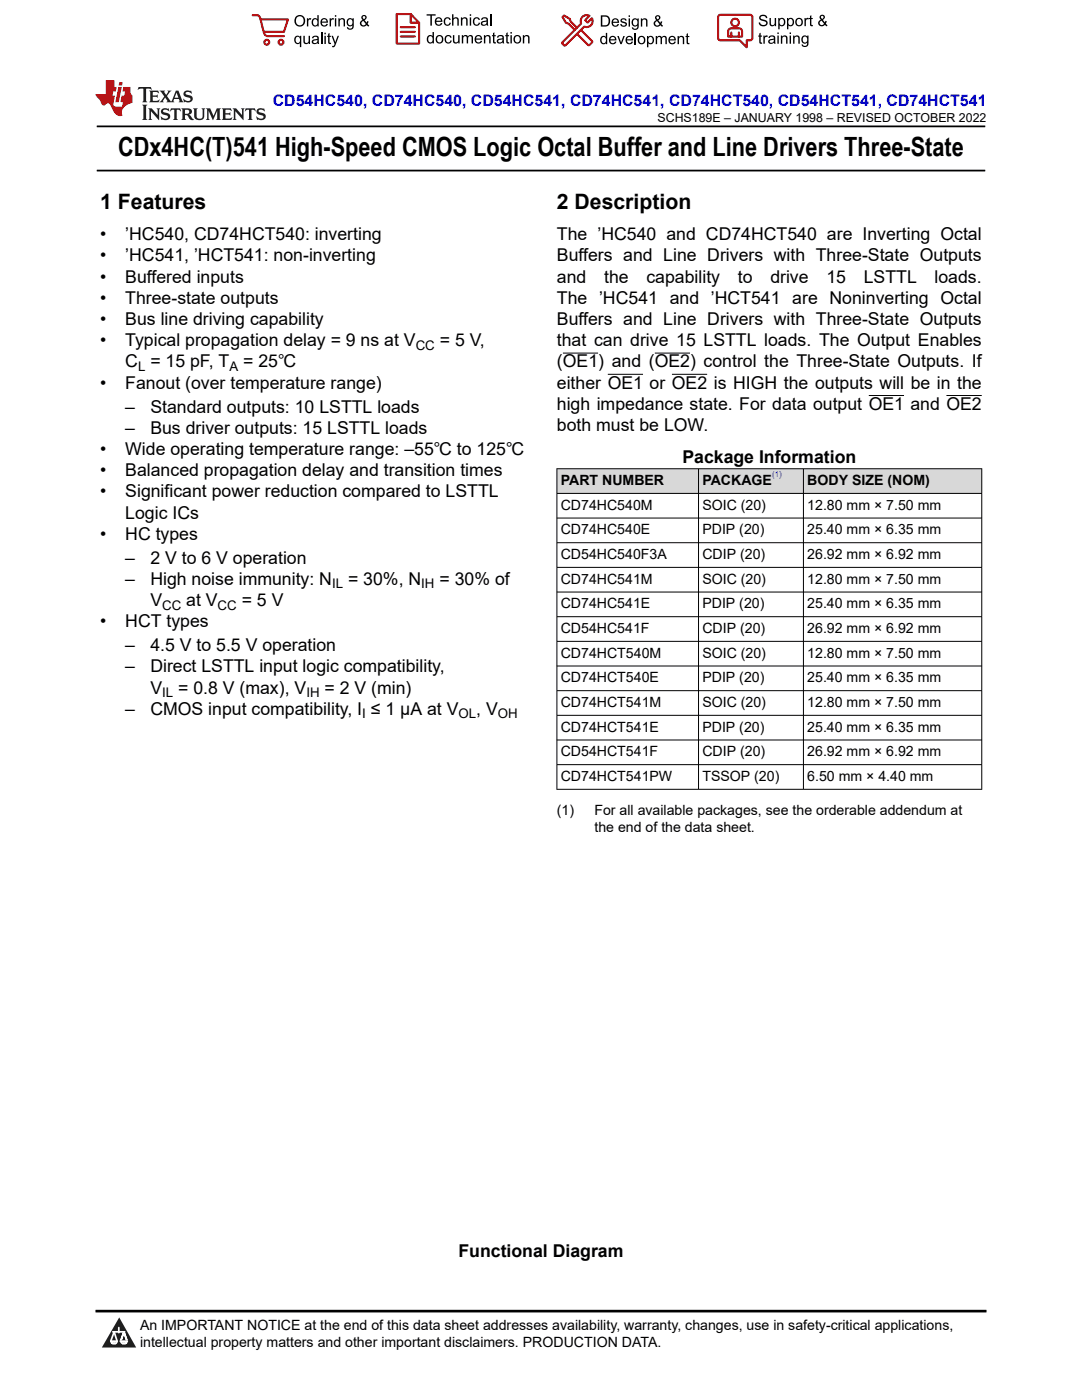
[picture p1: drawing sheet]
<svg xmlns="http://www.w3.org/2000/svg" width="216mm" height="279mm" viewBox="0 0 216 279" stroke-linecap="round" stroke-linejoin="round" font-family="sans-serif">
<path d="M19.3 25.2h177.3M19.3 34h177.3" fill="none" stroke="#000" stroke-width=".35"/>
<path d="M112.3 70.5h7.1M121.3 74.7h7M130.6 70.5h7.1M134.1 74.7h7M173.3 78.9h7.1M188.8 78.9h7.1" fill="none" stroke="#000" stroke-width=".2"/>
<g fill="#d8d8d8">
<path d="M111.1 93.5h84.8v5h-84.8z" fill-rule="evenodd"/>
<path d="M111.2 93.6h28.1v4.8h-28.1z" fill-rule="evenodd"/>
<path d="M139.4 93.6h20.9v4.8h-20.9z" fill-rule="evenodd"/>
<path d="M160.4 93.6h35.4v4.8h-35.4z" fill-rule="evenodd"/>
</g>
<g fill="none" stroke="#000" stroke-width=".2">
<path d="M111.1 93.5h84.9M111.1 98.5h84.9M111.1 93.5v64.1M139.4 93.5v64.1M160.3 93.5v64.1M195.9 93.5v64.1M111.1 103.4h84.9M111.1 108.3h84.9M111.1 113.2h84.9M111.1 118.2h84.9M111.1 123.1h84.9M111.1 128h84.9"/>
<path d="M111.1 132.9h84.9M111.1 137.8h84.9M111.1 142.8h84.9M111.1 147.7h84.9M111.1 152.6h84.9M111.1 157.5h84.9"/>
</g>
<path d="M0 0h215.9v23.8h-215.9z" fill-rule="evenodd" fill="#fff"/>
<path d="M27.7 17.4l-.2 .6 .5-.3h.6v.1v2.2l-.2 .4h1l-.2-.4v-2.2v-.1h.5l.5 .3-.1-.6zM29.8 18.1l.2 .4v1.5l-.2 .4h1.9l.1-.6a1.08 1.08 0 0 1-1.3 .2v-.7h.6l.4 .2v-.6l-.4 .2h-.6v-.6l.2-.1a1 1 0 0 1 1 .2l-.1-.5zM31.8 18.1l1 1.1-1 1.2h.9l-.2-.2 .4-.7 .5 .7-.2 .2h1.6l-.2-.2 .1-.4h1l.1 .4-.1 .2h.9l-.2-.3-.8-2h-.5l-1 2.2-.8-1.1 .9-1.1h-.8l.2 .2-.5 .7-.3-.7 .1-.2zM35.2 18.5l.4 1h-.8zM36.8 18.2a.65 .65 0 0 0-.2 .7 .65 .65 0 0 0 .6 .5l.7 .2 .1 .2a.79 .79 0 0 1-.7 .4 .79 .79 0 0 1-.7-.5l.1 .7 .2-.1a.93 .93 0 0 0 1.1 .1 .93 .93 0 0 0 .4-1 1.46 1.46 0 0 0-1.2-.6l-.1-.3a1.09 1.09 0 0 1 1.2 .2l-.2-.6-.1 .1-.6-.2zM28.4 20.9l.2 .4v2.3l-.2 .3h1l-.2-.3v-2.3l.2-.4zM29.6 21.6l.2 .4v1.6l-.2 .3h.8l-.3-.3v-1.4l1.7 1.8v-2l.2-.4h-.8l.2 .2 .1 1.1-1.2-1.3zM32.3 21.8a.65 .65 0 0 0-.2 .7 .65 .65 0 0 0 .7 .4l.6 .2 .1 .2a.79 .79 0 0 1-.7 .4 .79 .79 0 0 1-.7-.5l.1 .7 .2-.1a.93 .93 0 0 0 1.1 .1 .93 .93 0 0 0 .4-.9 1.46 1.46 0 0 0-1.2-.6l-.1-.4a1.09 1.09 0 0 1 1.2 .2l-.2-.6-.1 .1-.6-.1zM34.1 21.6l-.1 .7a.63 .63 0 0 1 .7-.4l.1 1.7-.3 .3h1l-.2-.3v-1.7a.66 .66 0 0 1 .8 .4l-.1-.7zM36.2 21.6l.2 .4v1.6l-.2 .3h.9l-.2-.2v-.7h.5l.1 .2a.79 .79 0 0 0 1.2 .6l-1-.9a.61 .61 0 0 0 .6-.6 .61 .61 0 0 0-.5-.6zM36.9 21.9h.2a.47 .47 0 0 1 .5 .1 .47 .47 0 0 1 .1 .5l-.2 .2h-.6zM38.5 21.6l.2 .2a2.27 2.27 0 0 0 .4 2 1.04 1.04 0 0 0 1.7-.7v-1.3l.2-.2h-.8l.2 .4v1.1a.6 .6 0 0 1-.6 .6 .6 .6 0 0 1-.6-.6v-1.1l.3-.4zM41.1 21.6l.2 .4v1.6l-.2 .3h.7l-.2-.3v-1.5l.9 1.9 .8-1.9v1.5l-.2 .3h1l-.3-.3v-1.6l.3-.4h-.8l-.7 1.5-.7-1.5zM44.3 21.6l.2 .4v1.6l-.2 .3h1.9l.1-.5a1.09 1.09 0 0 1-1.3 .1v-.6h.6l.4 .1v-.6l-.4 .2h-.6v-.6l.2-.1a1.01 1.01 0 0 1 1 .3l-.1-.6zM46.4 21.6l.3 .4v1.6l-.3 .3h.8l-.2-.3v-1.4l1.6 1.8v-2l.2-.4h-.7l.2 .2v1.1l-1.2-1.3zM49 21.6l-.1 .7a.63 .63 0 0 1 .8-.4v1.7l-.3 .3h1l-.2-.3v-1.7a.66 .66 0 0 1 .8 .4l-.1-.7zM51.4 21.8a.65 .65 0 0 0-.2 .7 .65 .65 0 0 0 .6 .4l.6 .2 .2 .2a.79 .79 0 0 1-.8 .4 .79 .79 0 0 1-.6-.5l.1 .7 .2-.1a.93 .93 0 0 0 1 .1 .93 .93 0 0 0 .5-.9 1.46 1.46 0 0 0-1.3-.6l-.1-.4a1.09 1.09 0 0 1 1.3 .2l-.2-.6-.2 .1-.5-.1z" fill="#231f20"/>
<path d="M21.1 16v2.8h-2.1l.1 .3 .9 1a.95 .95 0 0 0 .9 .9 .59 .59 0 0 1 .6-.4 .59 .59 0 0 1 .5 .4l.4 .8a1.59 1.59 0 0 0 2.1 1.3 1.61 1.61 0 0 1 1-2.2l1-.4-.1-1.5a1.59 1.59 0 0 1-.4-1.6h-1.4l-.2 .9h.5l-.1 .8h-.5l-.2 1v.2l.4 .1-.2 .9h-.6a.73 .73 0 0 1-1.1-.7l.3-1.5h-.5l.2-.8h.5l.2-.9h-.5v-1.4zM23.6 17.4l-.6 3h.7l.6-3zM23.8 16.4l-.1 .7h.7l.1-.7z" fill="#ed1c24"/>
<g fill="#000">
<path d="M58.7 4.2a1.15 1.15 0 0 1 2.3 0 1.15 1.15 0 0 1-2.3 0zM59.3 3.5a.89 .89 0 0 0-.2 1.1 .89 .89 0 0 0 1.1 .4 .88 .88 0 0 0 .3-1.3 .88 .88 0 0 0-1.2-.2z" fill-rule="evenodd"/>
<path d="M58.9 7.3l.5-.2 .5 .3v-.3h.2v2.3h-.3v-.8a.74 .74 0 0 1-.9 0 .74 .74 0 0 1-.2-1zM59.1 7.5a.57 .57 0 0 0-.1 .7 .57 .57 0 0 0 .7 .2 .57 .57 0 0 0 .2-.7 .57 .57 0 0 0-.8-.2z" fill-rule="evenodd"/>
<path d="M61.2 3.6h.3v.3l.2-.2 .3-.1 .1 .1-.1 .3a.36 .36 0 0 0-.4 0 .36 .36 0 0 0-.1 .4v.9h-.3z" fill-rule="evenodd"/>
<path d="M60.5 7.1h.3v.9a.41 .41 0 0 0 .4 .6 .41 .41 0 0 0 .4-.6v-.9h.3v1.7h-.3v-.3a.58 .58 0 0 1-.7 .3 .58 .58 0 0 1-.4-.6z" fill-rule="evenodd"/>
<path d="M62.4 3.8l.5-.2 .4 .2v-.8h.3v2.3h-.3v-.2a.75 .75 0 0 1-1-.1 .75 .75 0 0 1 0-1zM62.6 4a.57 .57 0 0 0-.1 .7 .57 .57 0 0 0 .7 .2 .57 .57 0 0 0 .1-.7 .57 .57 0 0 0-.7-.2z" fill-rule="evenodd"/>
<path d="M62.4 7.3a.74 .74 0 0 1 .9-.1 .74 .74 0 0 1 .3 .9l.1 .7h-.3v-.2a.57 .57 0 0 1-.9 .2 .57 .57 0 0 1-.1-.8l.9-.3a.41 .41 0 0 0-.3-.4 .41 .41 0 0 0-.5 .4l-.3-.1zM62.6 8.2a.35 .35 0 0 0 .1 .5 .35 .35 0 0 0 .5-.3l.1-.4z" fill-rule="evenodd"/>
<path d="M64.7 6.5h.3v.3h-.3zM64.7 7.1h.3v1.7h-.3z" fill-rule="evenodd"/>
<path d="M64.2 3.8a.76 .76 0 0 1 .9-.1 .76 .76 0 0 1 .3 .8h-1.2a.47 .47 0 0 0 .4 .6 .47 .47 0 0 0 .5-.4l.3 .1a.82 .82 0 0 1-1.2 .3 .82 .82 0 0 1 0-1.3zM64.4 4l-.2 .3h.9l-.2-.4z" fill-rule="evenodd"/>
<path d="M65.8 3.6h.2v.3l.2-.2 .3-.1 .2 .1-.1 .3a.36 .36 0 0 0-.5 0 .36 .36 0 0 0 0 .4v.9h-.3z" fill-rule="evenodd"/>
<path d="M65.5 6.7l.3-.1v.5h.2v.3h-.2v.9v.2h.2l.1 .3a.41 .41 0 0 1-.5-.1 .41 .41 0 0 1-.1-.4v-.9h-.2v-.3h.2z" fill-rule="evenodd"/>
<path d="M66.1 7.1h.3l.5 1.4 .5-1.4h.2l-.6 1.7a.57 .57 0 0 1-.7 .6v-.3a.37 .37 0 0 0 .5-.3z" fill-rule="evenodd"/>
<path d="M66.8 3h.3v.3h-.3zM66.8 3.6h.3v1.7h-.3z" fill-rule="evenodd"/>
<path d="M67.5 3.6h.3v.3a.58 .58 0 0 1 .7-.3 .58 .58 0 0 1 .3 .7v1h-.2v-1a.4 .4 0 0 0-.5-.5 .4 .4 0 0 0-.3 .6v.9h-.3z" fill-rule="evenodd"/>
<path d="M69.3 3.8l.6-.2 .4 .2v-.2h.3v1.5a.71 .71 0 0 1-.5 .8 .71 .71 0 0 1-.9-.5h.3a.46 .46 0 0 0 .6 .3 .46 .46 0 0 0 .2-.6 .78 .78 0 0 1-1.1-.2 .78 .78 0 0 1 .1-1.1zM69.6 4a.53 .53 0 0 0-.1 .8 .53 .53 0 0 0 .8 0 .54 .54 0 0 0 0-.7 .54 .54 0 0 0-.7-.1z" fill-rule="evenodd"/>
<path d="M72.2 3.1a.53 .53 0 0 1 .9 .1 .53 .53 0 0 1-.4 .8l.5 .5 .1-.3 .2 .1-.2 .5 .4 .3-.2 .2-.3-.3a.71 .71 0 0 1-1.2 .1 .71 .71 0 0 1 .3-1.1l-.2-.5zM72.3 3.5a.3 .3 0 0 0 .6 0 .3 .3 0 0 0-.6 0zM72.3 4.3a.45 .45 0 0 0 0 .7 .45 .45 0 0 0 .7-.2l-.5-.6z" fill-rule="evenodd"/>
<path d="M85.1 2.8h1.8v.3h-.7v2h-.3v-2h-.8z" fill-rule="evenodd"/>
<path d="M85.3 7.2l.6-.2 .4 .2v-.8h.3v2.3h-.3v-.2a.76 .76 0 0 1-1-.1 .76 .76 0 0 1-.1-1zM85.6 7.4a.58 .58 0 0 0-.1 .7 .58 .58 0 0 0 .7 .2 .58 .58 0 0 0 .1-.7 .58 .58 0 0 0-.7-.2z" fill-rule="evenodd"/>
<path d="M87.2 7.2a.81 .81 0 0 1 1.1 .1 .81 .81 0 0 1-.1 1.2 .81 .81 0 0 1-1.2-.2v-.7zM87.3 7.4a.57 .57 0 0 0 0 .8 .57 .57 0 0 0 .8 0 .57 .57 0 0 0 0-.7 .57 .57 0 0 0-.8-.1z" fill-rule="evenodd"/>
<path d="M87 3.7a.77 .77 0 0 1 .9-.2 .77 .77 0 0 1 .4 .9h-1.3a.48 .48 0 0 0 .4 .5 .48 .48 0 0 0 .6-.3h.3a.83 .83 0 0 1-1.3 .4 .83 .83 0 0 1 0-1.3zM87.2 3.8l-.1 .3h.9l-.3-.4z" fill-rule="evenodd"/>
<path d="M88.7 3.7a.7 .7 0 0 1 1.2 .3h-.2a.45 .45 0 0 0-.6-.3 .45 .45 0 0 0-.3 .6 .45 .45 0 0 0 .3 .6 .45 .45 0 0 0 .6-.4l.3 .1a.76 .76 0 0 1-1.1 .5 .76 .76 0 0 1-.3-1.1z" fill-rule="evenodd"/>
<path d="M88.9 7.2a.7 .7 0 0 1 1.2 .3h-.3a.45 .45 0 0 0-.5-.3 .45 .45 0 0 0-.3 .6 .45 .45 0 0 0 .3 .6 .45 .45 0 0 0 .6-.3h.2a.76 .76 0 0 1-1 .5 .76 .76 0 0 1-.3-1.1z" fill-rule="evenodd"/>
<path d="M90.2 2.8h.3v.9a.59 .59 0 0 1 .7-.2 .59 .59 0 0 1 .3 .6v1h-.2v-1a.4 .4 0 0 0-.5-.4 .4 .4 0 0 0-.3 .5v.9h-.3z" fill-rule="evenodd"/>
<path d="M90.4 7h.3v.9a.41 .41 0 0 0 .4 .6 .41 .41 0 0 0 .3-.6v-.9h.3v1.7h-.2v-.3a.58 .58 0 0 1-.7 .3 .58 .58 0 0 1-.4-.7z" fill-rule="evenodd"/>
<path d="M92 3.5h.2v.2a.59 .59 0 0 1 .7-.3 .59 .59 0 0 1 .4 .7v1h-.3v-1a.41 .41 0 0 0-.4-.4 .41 .41 0 0 0-.4 .5v.9h-.2z" fill-rule="evenodd"/>
<path d="M92.1 7h.3v.3a.56 .56 0 0 1 1 0 .54 .54 0 0 1 .6-.3 .54 .54 0 0 1 .4 .5v1.2h-.3v-1.1a.34 .34 0 0 0-.3-.4 .34 .34 0 0 0-.4 .3v1.2h-.3v-1.1a.38 .38 0 0 0-.5-.3 .38 .38 0 0 0-.2 .5v.9h-.3z" fill-rule="evenodd"/>
<path d="M93.7 2.8h.3v.4h-.3zM93.7 3.5h.3v1.6h-.3z" fill-rule="evenodd"/>
<path d="M94.6 3.7a.7 .7 0 0 1 1.2 .3h-.3a.45 .45 0 0 0-.6-.3 .45 .45 0 0 0-.3 .6 .45 .45 0 0 0 .4 .6 .45 .45 0 0 0 .5-.4l.3 .1a.76 .76 0 0 1-1 .5 .76 .76 0 0 1-.4-1.1z" fill-rule="evenodd"/>
<path d="M94.9 7.2a.77 .77 0 0 1 .9-.1 .77 .77 0 0 1 .4 .8h-1.2a.48 .48 0 0 0 .3 .6 .48 .48 0 0 0 .6-.4l.3 .1a.83 .83 0 0 1-1.3 .3 .83 .83 0 0 1 0-1.3zM95.1 7.3l-.1 .4h.9l-.2-.4z" fill-rule="evenodd"/>
<path d="M96.6 7h.2v.3a.59 .59 0 0 1 .7-.3 .59 .59 0 0 1 .4 .7v1h-.3v-1a.41 .41 0 0 0-.4-.5 .41 .41 0 0 0-.4 .6v.9h-.2z" fill-rule="evenodd"/>
<path d="M96.1 3.7a.74 .74 0 0 1 1-.2 .74 .74 0 0 1 .3 .9v.7h-.2l-.1-.2a.59 .59 0 0 1-.8 .3 .59 .59 0 0 1-.2-.8l1-.3a.42 .42 0 0 0-.4-.5 .42 .42 0 0 0-.4 .4l-.3-.1zM96.3 4.5a.36 .36 0 0 0 .2 .5 .36 .36 0 0 0 .5-.2l.1-.5z" fill-rule="evenodd"/>
<path d="M98.4 6.6l.3-.2v.6h.2v.2h-.2v1v.2h.2l.1 .3a.41 .41 0 0 1-.5-.1 .41 .41 0 0 1-.1-.4v-1h-.2v-.2h.2z" fill-rule="evenodd"/>
<path d="M99.3 7.2a.74 .74 0 0 1 1-.2 .74 .74 0 0 1 .2 1l.1 .7h-.3v-.2a.59 .59 0 0 1-.8 .2 .59 .59 0 0 1-.3-.8l1.1-.3a.42 .42 0 0 0-.4-.4 .42 .42 0 0 0-.5 .3h-.2zM99.5 8a.36 .36 0 0 0 .2 .5 .36 .36 0 0 0 .4-.2l.2-.5z" fill-rule="evenodd"/>
<path d="M101 6.6l.3-.2v.6h.3v.2h-.3v1l.1 .2h.2v.3a.41 .41 0 0 1-.4-.1 .41 .41 0 0 1-.2-.4v-1h-.2v-.2h.2z" fill-rule="evenodd"/>
<path d="M101.9 6.4h.2v.3h-.2zM101.9 7h.2v1.7h-.2z" fill-rule="evenodd"/>
<path d="M102.7 7.2a.81 .81 0 0 1 1.1 .1 .81 .81 0 0 1-.1 1.2 .81 .81 0 0 1-1.2-.2v-.7zM102.9 7.4a.57 .57 0 0 0-.1 .8 .57 .57 0 0 0 .9 0 .57 .57 0 0 0-.1-.7 .57 .57 0 0 0-.7-.1z" fill-rule="evenodd"/>
<path d="M104.3 7h.3v.3a.59 .59 0 0 1 .7-.3 .59 .59 0 0 1 .4 .7v1h-.3v-1a.41 .41 0 0 0-.5-.5 .41 .41 0 0 0-.3 .6v.9h-.3z" fill-rule="evenodd"/>
<path d="M119.9 3.1h.8a1.12 1.12 0 0 1 1 1.1 1.12 1.12 0 0 1-1 1.1h-.8zM120.2 3.3v1.7h.5a.86 .86 0 0 0 .8-.8 .86 .86 0 0 0-.8-.9z" fill-rule="evenodd"/>
<path d="M119.9 7.4l.5-.3 .5 .3v-.8h.3v2.2h-.3v-.2a.75 .75 0 0 1-1 0 .75 .75 0 0 1-.1-1zM120.2 7.5a.57 .57 0 0 0-.2 .8 .57 .57 0 0 0 .8 .2 .57 .57 0 0 0 .1-.8 .57 .57 0 0 0-.7-.2z" fill-rule="evenodd"/>
<path d="M121.7 7.4a.76 .76 0 0 1 .9-.2 .76 .76 0 0 1 .4 .9h-1.2a.47 .47 0 0 0 .3 .5 .47 .47 0 0 0 .6-.3h.3a.82 .82 0 0 1-1.3 .4 .82 .82 0 0 1 0-1.3zM121.9 7.5l-.1 .3h.9l-.2-.4z" fill-rule="evenodd"/>
<path d="M122.2 3.9a.76 .76 0 0 1 .9-.2 .76 .76 0 0 1 .4 .9h-1.2a.47 .47 0 0 0 .4 .5 .47 .47 0 0 0 .5-.3h.3a.82 .82 0 0 1-1.2 .4 .82 .82 0 0 1-.1-1.3zM122.5 4l-.2 .3h.9l-.2-.4z" fill-rule="evenodd"/>
<path d="M123.9 3.8a.71 .71 0 0 1 1.1 .3h-.2a.32 .32 0 0 0-.4-.3 .32 .32 0 0 0-.3 .4h.1a.75 .75 0 0 1 .9 .8 .72 .72 0 0 1-.7 .3 .72 .72 0 0 1-.6-.5h.2a.36 .36 0 0 0 .4 .4 .36 .36 0 0 0 .3-.5 .8 .8 0 0 1-.9-.7z" fill-rule="evenodd"/>
<path d="M123.2 7.2h.3l.4 1.3 .5-1.3h.3l-.6 1.6h-.3z" fill-rule="evenodd"/>
<path d="M125.4 3.1h.3v.3h-.3zM125.4 3.7h.3v1.6h-.3z" fill-rule="evenodd"/>
<path d="M125 7.4a.76 .76 0 0 1 .9-.2 .76 .76 0 0 1 .4 .9h-1.2a.47 .47 0 0 0 .4 .5 .47 .47 0 0 0 .5-.3h.3a.82 .82 0 0 1-1.2 .4 .82 .82 0 0 1-.1-1.3zM125.3 7.5l-.2 .3h.9l-.2-.4z" fill-rule="evenodd"/>
<path d="M126.2 3.9l.5-.3 .5 .3v-.2h.3v1.4a.71 .71 0 0 1-.6 .8 .71 .71 0 0 1-.8-.5l.2 .1a.46 .46 0 0 0 .7 .2 .46 .46 0 0 0 .2-.6 .78 .78 0 0 1-1.1-.1 .78 .78 0 0 1 .1-1.1zM126.4 4a.53 .53 0 0 0 0 .8 .53 .53 0 0 0 .7 0 .54 .54 0 0 0 0-.7 .54 .54 0 0 0-.7-.1z" fill-rule="evenodd"/>
<path d="M127.5 7.3a.8 .8 0 0 1 1.1 .2 .8 .8 0 0 1-.1 1.1 .8 .8 0 0 1-1.2-.1v-.8zM127.7 7.5a.56 .56 0 0 0-.1 .9 .56 .56 0 0 0 .8-.1 .56 .56 0 0 0 0-.7 .56 .56 0 0 0-.7-.1z" fill-rule="evenodd"/>
<path d="M127.9 3.7h.2v.2a.58 .58 0 0 1 .7-.2 .58 .58 0 0 1 .4 .6v1h-.3v-1a.4 .4 0 0 0-.4-.4 .4 .4 0 0 0-.3 .5v.9h-.3z" fill-rule="evenodd"/>
<path d="M129.1 7.2h.2v.2a.72 .72 0 0 1 1-.1 .72 .72 0 0 1 .2 1 .64 .64 0 0 1-.5 .5 .64 .64 0 0 1-.6-.2v.8h-.3zM129.5 7.5a.56 .56 0 0 0-.1 .8 .56 .56 0 0 0 .7 .2 .56 .56 0 0 0 .1-.8 .56 .56 0 0 0-.7-.2z" fill-rule="evenodd"/>
<path d="M130.8 7.2h.3v.2a.55 .55 0 0 1 .9 0 .53 .53 0 0 1 .7-.3 .53 .53 0 0 1 .4 .6v1.1h-.3v-1a.34 .34 0 0 0-.3-.4 .34 .34 0 0 0-.4 .3v1.1h-.3v-1a.37 .37 0 0 0-.5-.4 .37 .37 0 0 0-.2 .6v.8h-.3z" fill-rule="evenodd"/>
<path d="M130.9 3.2a.53 .53 0 0 1 .8 .1 .53 .53 0 0 1-.3 .8l.4 .5 .1-.4 .3 .1-.2 .5 .3 .3-.2 .3-.3-.4a.71 .71 0 0 1-1.2 .1 .71 .71 0 0 1 .4-1.1l-.3-.5zM130.9 3.6a.3 .3 0 0 0 .6 0 .3 .3 0 0 0-.6 0zM130.9 4.3a.45 .45 0 0 0 0 .7 .45 .45 0 0 0 .7-.2l-.5-.6z" fill-rule="evenodd"/>
<path d="M133.6 7.4a.76 .76 0 0 1 .9-.2 .76 .76 0 0 1 .4 .9h-1.3a.47 .47 0 0 0 .4 .5 .47 .47 0 0 0 .6-.3h.3a.82 .82 0 0 1-1.3 .4 .82 .82 0 0 1 0-1.3zM133.8 7.5l-.1 .3h.9l-.3-.4z" fill-rule="evenodd"/>
<path d="M135.2 7.2h.3v.2a.58 .58 0 0 1 .7-.2 .58 .58 0 0 1 .3 .6v1h-.3v-1a.4 .4 0 0 0-.4-.4 .4 .4 0 0 0-.3 .5v.9h-.3z" fill-rule="evenodd"/>
<path d="M137 6.8l.3-.2v.6h.2v.2h-.2v1v.2h.2l.1 .2a.41 .41 0 0 1-.5 0 .41 .41 0 0 1-.1-.5v-.9h-.2v-.2h.2z" fill-rule="evenodd"/>
<path d="M151.7 3.1a.88 .88 0 0 1 1.4 .5h-.3a.49 .49 0 0 0-.5-.5 .49 .49 0 0 0-.4 .6v.1a1.06 1.06 0 0 1 1.3 1 .95 .95 0 0 1-1 .4 .95 .95 0 0 1-.8-.7h.3a.58 .58 0 0 0 .6 .5 .58 .58 0 0 0 .5-.6l-.2-.1a.95 .95 0 0 1-1.1-.9z" fill-rule="evenodd"/>
<path d="M151.5 6.7l.3-.2v.6h.3v.2h-.3v1v.2h.3v.2a.41 .41 0 0 1-.5 0 .41 .41 0 0 1-.1-.5v-.9h-.2v-.2h.2z" fill-rule="evenodd"/>
<path d="M152.3 7.1h.3v.2l.1-.2h.4h.1l-.1 .3a.36 .36 0 0 0-.4 0 .36 .36 0 0 0-.1 .5v.8h-.3z" fill-rule="evenodd"/>
<path d="M153.4 7.3a.74 .74 0 0 1 1-.2 .74 .74 0 0 1 .3 .9l.1 .7h-.3l-.1-.2a.57 .57 0 0 1-.8 .3 .57 .57 0 0 1-.1-.9l.9-.2a.41 .41 0 0 0-.4-.4 .41 .41 0 0 0-.4 .3h-.3zM153.7 8.1a.35 .35 0 0 0 .1 .5 .35 .35 0 0 0 .5-.2l.1-.5z" fill-rule="evenodd"/>
<path d="M153.5 3.6h.3v.9a.41 .41 0 0 0 .4 .5 .41 .41 0 0 0 .4-.5v-.9h.3v1.6h-.3v-.2a.58 .58 0 0 1-.7 .2 .58 .58 0 0 1-.4-.6z" fill-rule="evenodd"/>
<path d="M155.1 6.5h.3v.3h-.3zM155.1 7.1h.3v1.6h-.3z" fill-rule="evenodd"/>
<path d="M155.3 3.6h.2v.2a.72 .72 0 0 1 1-.1 .72 .72 0 0 1 .2 1 .64 .64 0 0 1-.5 .5 .64 .64 0 0 1-.6-.2v.8h-.3zM155.7 3.9a.56 .56 0 0 0-.2 .8 .56 .56 0 0 0 .8 .2 .56 .56 0 0 0 .1-.8 .56 .56 0 0 0-.7-.2z" fill-rule="evenodd"/>
<path d="M155.8 7.1h.3v.2a.58 .58 0 0 1 .7-.2 .58 .58 0 0 1 .3 .6v1h-.2v-1a.4 .4 0 0 0-.5-.4 .4 .4 0 0 0-.3 .5v.9h-.3z" fill-rule="evenodd"/>
<path d="M157 3.6h.3v.2a.72 .72 0 0 1 1-.1 .72 .72 0 0 1 .1 1 .64 .64 0 0 1-.4 .5 .64 .64 0 0 1-.7-.2v.8h-.3zM157.4 3.9a.56 .56 0 0 0-.1 .8 .56 .56 0 0 0 .7 .2 .56 .56 0 0 0 .2-.8 .56 .56 0 0 0-.8-.2z" fill-rule="evenodd"/>
<path d="M157.6 6.5h.2v.3h-.2zM157.6 7.1h.2v1.6h-.2z" fill-rule="evenodd"/>
<path d="M158.3 7.1h.2v.2a.58 .58 0 0 1 .7-.2 .58 .58 0 0 1 .4 .6v1h-.3v-1a.4 .4 0 0 0-.4-.4 .4 .4 0 0 0-.4 .5v.9h-.2z" fill-rule="evenodd"/>
<path d="M158.9 3.7a.8 .8 0 0 1 1.2 .2 .8 .8 0 0 1-.2 1.1 .8 .8 0 0 1-1.1-.1l-.1-.8zM159.1 3.9a.56 .56 0 0 0-.1 .9 .56 .56 0 0 0 .9 0 .56 .56 0 0 0-.1-.8 .56 .56 0 0 0-.7-.1z" fill-rule="evenodd"/>
<path d="M160.1 7.3l.5-.2 .5 .2v-.2h.2v1.4a.71 .71 0 0 1-.5 .9 .71 .71 0 0 1-.8-.5h.2a.46 .46 0 0 0 .6 .2 .46 .46 0 0 0 .2-.6 .78 .78 0 0 1-1-.1 .78 .78 0 0 1 .1-1.1zM160.3 7.4a.53 .53 0 0 0-.1 .8 .53 .53 0 0 0 .8 0 .54 .54 0 0 0 0-.7 .54 .54 0 0 0-.7-.1z" fill-rule="evenodd"/>
<path d="M160.5 3.6h.3v.2l.1-.2h.4h.1l-.1 .3a.36 .36 0 0 0-.4 0 .36 .36 0 0 0-.1 .5v.8h-.3z" fill-rule="evenodd"/>
<path d="M161.6 3.2l.3-.2v.6h.3v.2h-.3v1l.1 .2h.2v.2a.41 .41 0 0 1-.4 0 .41 .41 0 0 1-.2-.5v-.9h-.2v-.2h.2z" fill-rule="evenodd"/>
<path d="M163.7 3.1a.53 .53 0 0 1 .8 .1 .53 .53 0 0 1-.3 .8l.4 .5 .1-.3h.3l-.2 .5 .3 .3-.2 .3-.3-.3a.71 .71 0 0 1-1.2 .1 .71 .71 0 0 1 .4-1.2l-.3-.5zM163.8 3.5a.3 .3 0 0 0 .6 0 .3 .3 0 0 0-.6 0zM163.7 4.2a.45 .45 0 0 0 0 .8 .45 .45 0 0 0 .7-.3l-.5-.6z" fill-rule="evenodd"/>
</g>
<path d="M64.2 6.5v2.3M97.9 2.8v2.3M126.8 6.6v2.2" fill="none" stroke="#000" stroke-width=".28"/>
<g fill="none" stroke="#de0000" stroke-width=".42">
<path d="M50.4 3l1.1 .1a1.4 1.4 0 0 1 .6 1.2l.6 2.5a.95 .95 0 0 0 1.2 .4h2.8M52 3.9h5.5l-.8 2.4h-4M79.1 2.8h2.8v1.7h1.7v4.2h-4.5zM80 6.4h2.8M80 5.4h2.8M80 7.3h2.8M82 2.8l1.6 1.7M115.1 5.5l-1.2-1.2-.2-.5-1.2-.7-.3 .3 .7 1.1 .5 .2 1.3 1.3M115.9 6l2.2 2.2v.3l-.5 .5h-.3l-2.2-2.2zM115.9 6l.7-.7a1.19 1.19 0 0 0 1.3-.3 1.19 1.19 0 0 0 .2-1.4l-.8 .9-.5-.5 .8-.8a1.19 1.19 0 0 0-1.3 .1 1.19 1.19 0 0 0-.3 1.4l-3.8 3.7v.3l.3 .3h.3l2.3-2.2M143.3 3.2l.5-.2h5.9l.4 .2v4.4l-.2 .4-.9 .1v1.3l-1.4-1.3h-3.8l-.5-.3zM145.5 5.8l.4-.1h1.6a.61 .61 0 0 1 .6 .6v1h-2.8v-1z"/>
<path d="M145.9 6.5v.8M147.4 6.5v.8"/>
<circle cx="53.2" cy="8.4" r=".49"/>
<circle cx="56.1" cy="8.4" r=".49"/>
<circle cx="146.7" cy="4.5" r=".75"/>
</g>
<path d="M0 261.4h215.9v18h-215.9z" fill-rule="evenodd" fill="#fff"/>
<path d="M23.8 262.9l3.4 6h-6.9z" fill="#231f20"/>
<path d="M22.1 267.7h1.3l-.4 .5h-.3a.55 .55 0 0 1-.6-.5z" fill-rule="evenodd" fill="#fff"/>
<path d="M22.1 267.7h1.3l-.4 .5h-.3a.55 .55 0 0 1-.6-.5z" fill="none" stroke="#231f20" stroke-width=".34"/>
<path d="M22.1 267.7h1.3l-.4 .5h-.5zM22.6 265.8h.1M22.6 265.8h2.3zM23.7 265.9h.1M23.7 264.9v1zM24 267.7h.1" fill="none" stroke="#fff" stroke-width=".34"/>
<path d="M24.7 265.8l-.7 1.9z" fill="#fff"/>
<path d="M24.7 265.8l-.7 1.9z" fill="none" stroke="#fff" stroke-width=".34"/>
<path d="M24.7 265.8l.7 1.9z" fill="#fff"/>
<path d="M24.7 265.8l.7 1.9zM25.3 267.7h.1" fill="none" stroke="#fff" stroke-width=".34"/>
<path d="M22.8 265.8l-.7 1.9z" fill="#fff"/>
<path d="M22.8 265.8l-.7 1.9z" fill="none" stroke="#fff" stroke-width=".34"/>
<path d="M22.8 265.8l.6 1.9z" fill="#fff"/>
<path d="M22.8 265.8l.6 1.9z" fill="none" stroke="#fff" stroke-width=".34"/>
<path d="M24.1 267.7h1.3a.65 .65 0 0 1-.6 .5 .65 .65 0 0 1-.7-.5z" fill-rule="evenodd" fill="#fff"/>
<path d="M24.1 267.7h1.3a.65 .65 0 0 1-.6 .5 .65 .65 0 0 1-.7-.5z" fill="none" stroke="#231f20" stroke-width=".34"/>
<path d="M24 267.7h.1M24.1 267.7h1.3l-.4 .5h-.5z" fill="none" stroke="#fff" stroke-width=".34"/>
<path d="M19 261.7h177.8" fill="none" stroke="#000" stroke-width=".53"/>
<text font-size="5.3" x="23.6" y="31.2">CDx4HC(T)541 High-Speed CMOS Logic Octal Buffer and Line Drivers Three-State</text>
<g font-size="4.2">
<text x="20" y="41.8">1 Features</text>
<text x="111.1" y="41.8">2 Description</text>
</g>
<g font-size="3.5">
<text x="20" y="47.9">•</text>
<text x="25" y="47.9">’HC540, CD74HCT540: inverting</text>
<text x="111.1" y="47.9">The ’HC540 and CD74HCT540 are Inverting Octal</text>
<text x="20" y="52.2">•</text>
<text x="25" y="52.2">’HC541, ’HCT541: non-inverting</text>
<text x="111.1" y="52.2">Buffers and Line Drivers with Three-State Outputs</text>
<text x="20" y="56.4">•</text>
<text x="25" y="56.4">Buffered inputs</text>
<text x="111.1" y="56.4">and</text>
<text x="120.5" y="56.4">the</text>
<text x="129" y="56.4">capability</text>
<text x="147.2" y="56.4">to</text>
<text x="153.7" y="56.4">drive</text>
<text x="164.9" y="56.4">15</text>
<text x="172.4" y="56.4">LSTTL</text>
<text x="186.5" y="56.4">loads.</text>
<text x="20" y="60.6">•</text>
<text x="20" y="64.9">•</text>
<text x="25" y="60.6">Three-state outputs</text>
<text x="25" y="64.9">Bus line driving capability</text>
<text x="111.1" y="60.6">The ’HC541 and ’HCT541 are Noninverting Octal</text>
<text x="111.1" y="64.9">Buffers and Line Drivers with Three-State Outputs</text>
<text x="20" y="69.1">•</text>
<text x="25" y="69.1">Typical propagation delay = 9 ns at V</text>
<text x="87.8" y="69.1">= 5 V,</text>
<text x="111.1" y="69.1">that can drive 15 LSTTL loads. The Output Enables</text>
<text x="20" y="77.6">•</text>
<text x="25" y="73.3">C = 15 pF, T</text>
<text x="25" y="77.6">Fanout (over temperature range)</text>
<text x="48.5" y="73.3">= 25℃</text>
<text x="111.1" y="77.6">either OE1 or OE2 is HIGH the outputs will be in the</text>
<text x="111.1" y="73.3">(OE1) and (OE2) control the Three-State Outputs. If</text>
<text x="25" y="82.3">–</text>
<text x="30" y="82.3">Standard outputs: 10 LSTTL loads</text>
<text x="111.1" y="81.8">high impedance state. For data output OE1 and OE2</text>
<text x="25" y="86.6">–</text>
<text x="30" y="86.6">Bus driver outputs: 15 LSTTL loads</text>
<text x="111.1" y="86">both must be LOW.</text>
<text x="20" y="90.8">•</text>
<text x="20" y="95">•</text>
<text x="25" y="90.8">Wide operating temperature range: –55℃ to 125℃</text>
<text x="25" y="95">Balanced propagation delay and transition times</text>
<text x="136.2" y="92.4">Package Information</text>
<text x="20" y="99.3">•</text>
<text x="25" y="99.3">Significant power reduction compared to LSTTL</text>
<text x="20" y="107.7">•</text>
<text x="25" y="103.5">Logic ICs</text>
<text x="25" y="107.7">HC types</text>
<text x="25" y="112.5">–</text>
<text x="30" y="112.5">2 V to 6 V operation</text>
<text x="25" y="116.7">–</text>
<text x="30" y="116.7">High noise immunity: N</text>
<text x="69.5" y="116.7">= 30%, N</text>
<text x="87.7" y="116.7">= 30% of</text>
<text x="20" y="125.2">•</text>
<text x="25" y="125.2">HCT types</text>
<text x="30" y="121">V</text>
<text x="37.2" y="121">at V</text>
<text x="48.2" y="121">= 5 V</text>
<text x="25" y="130">–</text>
<text x="30" y="130">4.5 V to 5.5 V operation</text>
<text x="25" y="134.2">–</text>
<text x="30" y="134.2">Direct LSTTL input logic compatibility,</text>
<text x="25" y="142.7">–</text>
<text x="30" y="142.7">CMOS input compatibility, I ≤ 1 μA at V</text>
<text x="30" y="138.4">V</text>
<text x="35.5" y="138.4">= 0.8 V (max), V</text>
<text x="64.8" y="138.4">= 2 V (min)</text>
<text x="95" y="142.7">, V</text>
<text x="91.5" y="250.9">Functional Diagram</text>
</g>
<text font-size="3.2" fill="#00f" x="54.4" y="21.1">CD54HC540, CD74HC540, CD54HC541, CD74HC541, CD74HCT540, CD54HCT541, CD74HCT541</text>
<g font-size="2.8">
<text x="111.9" y="96.8">PART NUMBER</text>
<text x="111.9" y="101.7">CD74HC540M</text>
<text x="140.2" y="96.8">PACKAGE</text>
<text x="140.2" y="101.7">SOIC (20)</text>
<text x="161.1" y="96.8">BODY SIZE (NOM)</text>
<text x="161.1" y="101.7">12.80 mm × 7.50 mm</text>
<text x="111.9" y="106.7">CD74HC540E</text>
<text x="140.2" y="106.7">PDIP (20)</text>
<text x="161.1" y="106.7">25.40 mm × 6.35 mm</text>
<text x="111.9" y="111.6">CD54HC540F3A</text>
<text x="140.2" y="111.6">CDIP (20)</text>
<text x="161.1" y="111.6">26.92 mm × 6.92 mm</text>
<text x="111.9" y="116.5">CD74HC541M</text>
<text x="140.2" y="116.5">SOIC (20)</text>
<text x="161.1" y="116.5">12.80 mm × 7.50 mm</text>
<text x="111.9" y="121.4">CD74HC541E</text>
<text x="140.2" y="121.4">PDIP (20)</text>
<text x="161.1" y="121.4">25.40 mm × 6.35 mm</text>
<text x="111.9" y="126.3">CD54HC541F</text>
<text x="111.9" y="131.3">CD74HCT540M</text>
<text x="140.2" y="126.3">CDIP (20)</text>
<text x="140.2" y="131.3">SOIC (20)</text>
<text x="161.1" y="126.3">26.92 mm × 6.92 mm</text>
<text x="161.1" y="131.3">12.80 mm × 7.50 mm</text>
<text x="111.9" y="136.2">CD74HCT540E</text>
<text x="140.2" y="136.2">PDIP (20)</text>
<text x="161.1" y="136.2">25.40 mm × 6.35 mm</text>
<text x="111.9" y="141.1">CD74HCT541M</text>
<text x="140.2" y="141.1">SOIC (20)</text>
<text x="161.1" y="141.1">12.80 mm × 7.50 mm</text>
<text x="111.9" y="146">CD74HCT541E</text>
<text x="140.2" y="146">PDIP (20)</text>
<text x="161.1" y="146">25.40 mm × 6.35 mm</text>
<text x="111.9" y="151">CD54HCT541F</text>
<text x="111.9" y="155.9">CD74HCT541PW</text>
<text x="140.2" y="151">CDIP (20)</text>
<text x="140.2" y="155.9">TSSOP (20)</text>
<text x="161.1" y="151">26.92 mm × 6.92 mm</text>
<text x="161.1" y="155.9">6.50 mm × 4.40 mm</text>
<text x="111.1" y="162.7">(1)</text>
<text x="118.6" y="162.7">For all available packages, see the orderable addendum at</text>
<text x="118.6" y="166.1">the end of the data sheet.</text>
<text x="27.9" y="265.5">An IMPORTANT NOTICE at the end of this data sheet addresses availability, warranty, changes, use in safety-critical applications,</text>
<text x="27.9" y="268.9">intellectual property matters and other important disclaimers. PRODUCTION DATA.</text>
</g>
<g font-size="2.6">
<text x="83" y="69.8">CC</text>
<text x="27.5" y="74">L</text>
<text x="45.8" y="74">A</text>
<text x="66.3" y="117.4">IL</text>
<text x="84.1" y="117.4">IH</text>
<text x="32.4" y="121.7">CC</text>
<text x="43.4" y="121.7">CC</text>
<text x="32.4" y="139.1">IL</text>
<text x="61.1" y="139.1">IH</text>
<text x="72.3" y="143.4">I</text>
<text x="91.5" y="143.4">OL</text>
<text x="99.3" y="143.4">OH</text>
</g>
<text font-size="2.5" x="131.2" y="24.3">SCHS189E – JANUARY 1998 – REVISED OCTOBER 2022</text>
<text font-size="1.6" fill="#00f" x="154.1" y="95.2">(1)</text>
</svg>
